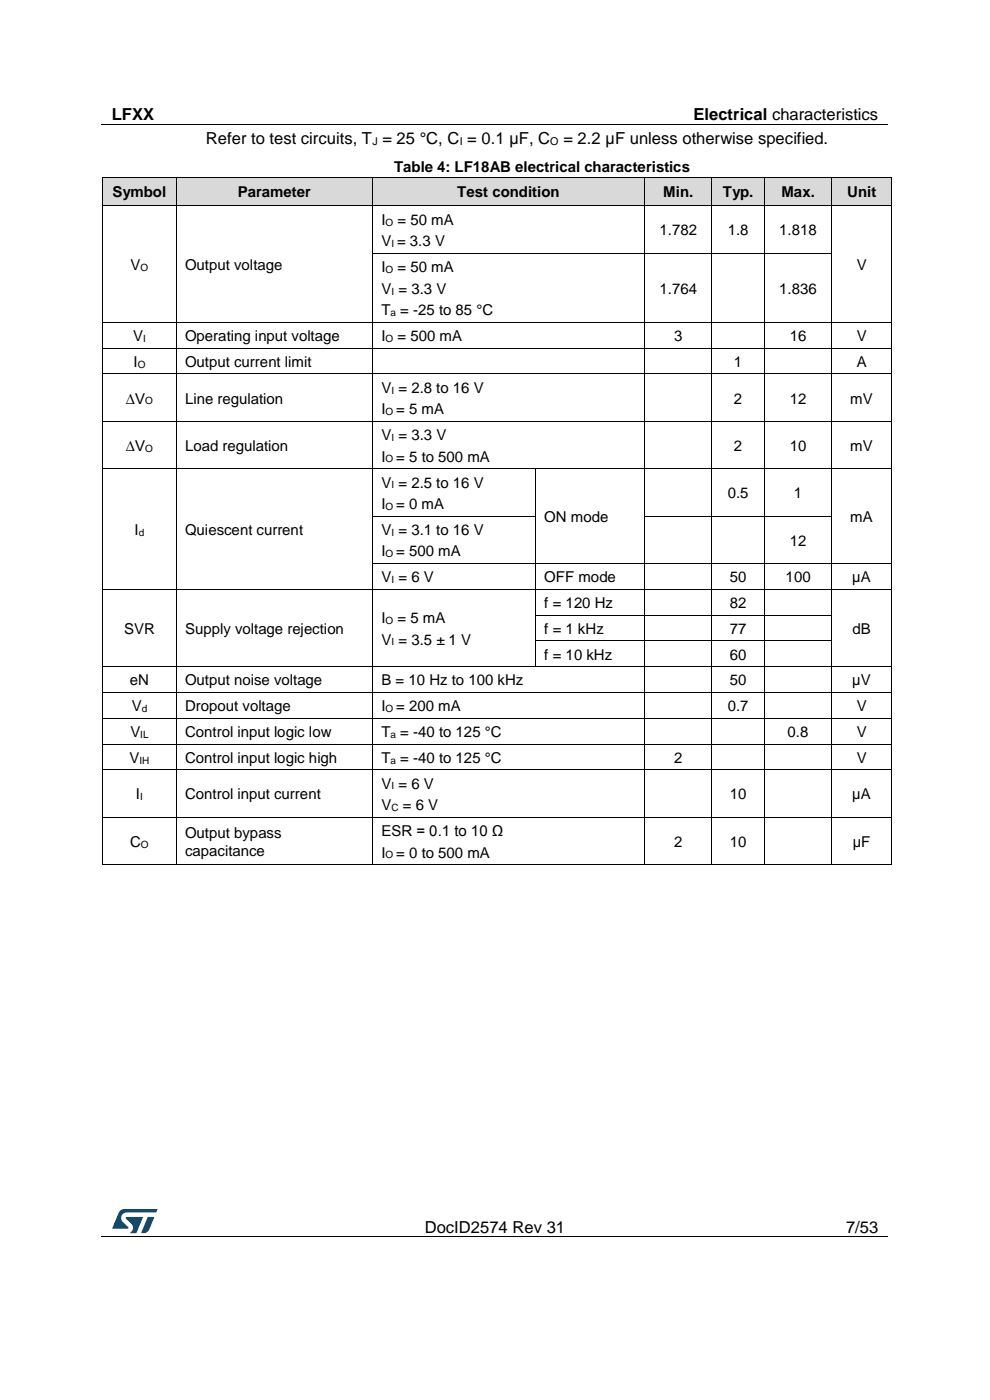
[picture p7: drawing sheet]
<svg xmlns="http://www.w3.org/2000/svg" width="210mm" height="297mm" viewBox="0 0 210 297" stroke-linecap="round" stroke-linejoin="round" font-family="sans-serif">
<path d="M21.5 26.5h166.8M21.5 262.4h166.8" fill="none" stroke="#000" stroke-width=".21"/>
<g fill="#000">
<path d="M104.4 26.4h.1v.1h-.1z" fill-rule="evenodd"/>
<path d="M61.6 262.3h.1v.2h-.1z" fill-rule="evenodd"/>
<path d="M148 262.3h.2v.2h-.2z" fill-rule="evenodd"/>
</g>
<g fill="#005288">
<path d="M25.4 256.9l.6-.4h.4l7 .1-.3 .6h-6.2a1.26 1.26 0 0 0-1.2 1.1 1.26 1.26 0 0 0 .8 1.4l.7 .6v.3l-3.4 .1z"/>
<path d="M31.4 258.2l1.3 .1-1 2.5a1.32 1.32 0 0 1-1.7 .7z"/>
<path d="M26.7 258.2l3.6 .1-1.4 3.3h-1.4a1.35 1.35 0 0 0 .7-1.2 1.35 1.35 0 0 0-.8-1.2l-.7-.6z"/>
</g>
<g fill="#d9d9d9">
<path d="M21.9 37.6h15.4v6h-15.4z" fill-rule="evenodd"/>
<path d="M23.7 37.6h11.8v6h-11.8z" fill-rule="evenodd"/>
<path d="M37.4 37.6h41.6v6h-41.6z" fill-rule="evenodd"/>
<path d="M39.3 37.6h37.8v6h-37.8z" fill-rule="evenodd"/>
<path d="M79.1 37.6h57.6v6h-57.6z" fill-rule="evenodd"/>
<path d="M80.9 37.6h54v6h-54z" fill-rule="evenodd"/>
<path d="M136.8 37.6h14.2v6h-14.2z" fill-rule="evenodd"/>
<path d="M138.7 37.6h10.4v6h-10.4z" fill-rule="evenodd"/>
<path d="M151.1 37.6h11v6h-11z" fill-rule="evenodd"/>
<path d="M153 37.6h7.3v6h-7.3z" fill-rule="evenodd"/>
<path d="M162.2 37.6h14.2v6h-14.2z" fill-rule="evenodd"/>
<path d="M164.1 37.6h10.4v6h-10.4z" fill-rule="evenodd"/>
<path d="M176.5 37.6h12.6v6h-12.6z" fill-rule="evenodd"/>
<path d="M178.4 37.6h8.8v6h-8.8z" fill-rule="evenodd"/>
</g>
<g fill="#000">
<path d="M21.7 37.5l.1 .1z" fill-rule="evenodd"/>
<path d="M21.7 37.5l.1 .1z" fill-rule="evenodd"/>
<path d="M37.3 37.5l.1 .1z" fill-rule="evenodd"/>
<path d="M79 37.5l.1 .1z" fill-rule="evenodd"/>
<path d="M136.7 37.5l.1 .1z" fill-rule="evenodd"/>
<path d="M151 37.5l.1 .1z" fill-rule="evenodd"/>
<path d="M162.1 37.5l.1 .1z" fill-rule="evenodd"/>
<path d="M176.4 37.5l.1 .1z" fill-rule="evenodd"/>
<path d="M189.1 37.5l.1 .1z" fill-rule="evenodd"/>
<path d="M189.1 37.5l.1 .1z" fill-rule="evenodd"/>
<path d="M21.7 43.6h.2v.2h-.2z" fill-rule="evenodd"/>
<path d="M21.7 43.6h.2v.2h-.2z" fill-rule="evenodd"/>
<path d="M21.7 53.6h.2v.2h-.2z" fill-rule="evenodd"/>
<path d="M21.9 43.6h.1v.2h-.1z" fill-rule="evenodd"/>
<path d="M37.3 43.6h.1v.2h-.1z" fill-rule="evenodd"/>
<path d="M37.3 53.6h.1v.2h-.1z" fill-rule="evenodd"/>
<path d="M37.4 43.6h.2v.2h-.2z" fill-rule="evenodd"/>
<path d="M78.9 43.6h.2v.2h-.2z" fill-rule="evenodd"/>
<path d="M78.9 53.6h.2v.2h-.2z" fill-rule="evenodd"/>
<path d="M79.1 43.6h.2v.2h-.2z" fill-rule="evenodd"/>
<path d="M136.7 43.6h.2v.2h-.2z" fill-rule="evenodd"/>
<path d="M136.7 53.6h.2v.2h-.2z" fill-rule="evenodd"/>
<path d="M136.9 43.6h.1v.2h-.1z" fill-rule="evenodd"/>
<path d="M151 43.6h.1v.2h-.1z" fill-rule="evenodd"/>
<path d="M151 53.6h.1v.2h-.1z" fill-rule="evenodd"/>
<path d="M151.1 43.6h.2v.2h-.2z" fill-rule="evenodd"/>
<path d="M162.1 43.6h.2v.2h-.2z" fill-rule="evenodd"/>
<path d="M162.1 53.6h.2v.2h-.2z" fill-rule="evenodd"/>
<path d="M162.3 43.6h.1v.2h-.1z" fill-rule="evenodd"/>
<path d="M176.4 43.6h.1v.2h-.1z" fill-rule="evenodd"/>
<path d="M176.4 53.6h.1v.2h-.1z" fill-rule="evenodd"/>
<path d="M176.5 43.6h.2v.2h-.2z" fill-rule="evenodd"/>
<path d="M189.1 43.6h.1v.2h-.1z" fill-rule="evenodd"/>
<path d="M189.1 43.6h.1v.2h-.1z" fill-rule="evenodd"/>
<path d="M189.1 53.6h.1v.2h-.1z" fill-rule="evenodd"/>
<path d="M21.7 68.3h.2v.2h-.2z" fill-rule="evenodd"/>
<path d="M21.7 73.8h.2v.1h-.2z" fill-rule="evenodd"/>
<path d="M21.7 79.3h.2v.1h-.2z" fill-rule="evenodd"/>
<path d="M37.3 68.3h.1v.2h-.1z" fill-rule="evenodd"/>
<path d="M37.3 73.8h.1v.1h-.1z" fill-rule="evenodd"/>
<path d="M37.3 79.3h.1v.1h-.1z" fill-rule="evenodd"/>
<path d="M78.9 68.3h.2v.2h-.2z" fill-rule="evenodd"/>
<path d="M78.9 73.8h.2v.1h-.2z" fill-rule="evenodd"/>
<path d="M78.9 79.3h.2v.1h-.2z" fill-rule="evenodd"/>
<path d="M136.7 68.3h.2v.2h-.2z" fill-rule="evenodd"/>
<path d="M136.7 73.8h.2v.1h-.2z" fill-rule="evenodd"/>
<path d="M136.7 79.3h.2v.1h-.2z" fill-rule="evenodd"/>
<path d="M151 68.3h.1v.2h-.1z" fill-rule="evenodd"/>
<path d="M151 73.8h.1v.1h-.1z" fill-rule="evenodd"/>
<path d="M151 79.3h.1v.1h-.1z" fill-rule="evenodd"/>
<path d="M162.1 68.3h.2v.2h-.2z" fill-rule="evenodd"/>
<path d="M162.1 73.8h.2v.1h-.2z" fill-rule="evenodd"/>
<path d="M162.1 79.3h.2v.1h-.2z" fill-rule="evenodd"/>
<path d="M176.4 68.3h.1v.2h-.1z" fill-rule="evenodd"/>
<path d="M176.4 73.8h.1v.1h-.1z" fill-rule="evenodd"/>
<path d="M176.4 79.3h.1v.1h-.1z" fill-rule="evenodd"/>
<path d="M189.1 68.3h.1v.2h-.1z" fill-rule="evenodd"/>
<path d="M189.1 73.8h.1v.1h-.1z" fill-rule="evenodd"/>
<path d="M189.1 79.3h.1v.1h-.1z" fill-rule="evenodd"/>
<path d="M21.7 89.3h.2v.2h-.2z" fill-rule="evenodd"/>
<path d="M21.7 99.4h.2v.1h-.2z" fill-rule="evenodd"/>
<path d="M37.3 89.3h.1v.2h-.1z" fill-rule="evenodd"/>
<path d="M37.3 99.4h.1v.1h-.1z" fill-rule="evenodd"/>
<path d="M78.9 89.3h.2v.2h-.2z" fill-rule="evenodd"/>
<path d="M78.9 99.4h.2v.1h-.2z" fill-rule="evenodd"/>
<path d="M113.5 99.4h.1v.1h-.1z" fill-rule="evenodd"/>
<path d="M136.7 89.3h.2v.2h-.2z" fill-rule="evenodd"/>
<path d="M136.7 99.4h.2v.1h-.2z" fill-rule="evenodd"/>
<path d="M151 89.3h.1v.2h-.1z" fill-rule="evenodd"/>
<path d="M151 99.4h.1v.1h-.1z" fill-rule="evenodd"/>
<path d="M162.1 89.3h.2v.2h-.2z" fill-rule="evenodd"/>
<path d="M162.1 99.4h.2v.1h-.2z" fill-rule="evenodd"/>
<path d="M176.4 89.3h.1v.2h-.1z" fill-rule="evenodd"/>
<path d="M176.4 99.4h.1v.1h-.1z" fill-rule="evenodd"/>
<path d="M189.1 89.3h.1v.2h-.1z" fill-rule="evenodd"/>
<path d="M189.1 99.4h.1v.1h-.1z" fill-rule="evenodd"/>
<path d="M21.7 109.4h.2v.2h-.2z" fill-rule="evenodd"/>
<path d="M21.7 119.5h.2v.2h-.2z" fill-rule="evenodd"/>
<path d="M37.3 109.4h.1v.2h-.1z" fill-rule="evenodd"/>
<path d="M37.3 119.5h.1v.2h-.1z" fill-rule="evenodd"/>
<path d="M78.9 109.4h.2v.2h-.2z" fill-rule="evenodd"/>
<path d="M78.9 119.5h.2v.2h-.2z" fill-rule="evenodd"/>
<path d="M113.5 109.4h.1v.2h-.1z" fill-rule="evenodd"/>
<path d="M113.5 119.5h.1v.2h-.1z" fill-rule="evenodd"/>
<path d="M136.7 109.4h.2v.2h-.2z" fill-rule="evenodd"/>
<path d="M136.7 119.5h.2v.2h-.2z" fill-rule="evenodd"/>
<path d="M151 109.4h.1v.2h-.1z" fill-rule="evenodd"/>
<path d="M151 119.5h.1v.2h-.1z" fill-rule="evenodd"/>
<path d="M162.1 109.4h.2v.2h-.2z" fill-rule="evenodd"/>
<path d="M162.1 119.5h.2v.2h-.2z" fill-rule="evenodd"/>
<path d="M176.4 109.4h.1v.2h-.1z" fill-rule="evenodd"/>
<path d="M176.4 119.5h.1v.2h-.1z" fill-rule="evenodd"/>
<path d="M189.1 109.4h.1v.2h-.1z" fill-rule="evenodd"/>
<path d="M189.1 119.5h.1v.2h-.1z" fill-rule="evenodd"/>
<path d="M21.7 124.9h.2v.2h-.2z" fill-rule="evenodd"/>
<path d="M21.7 130.4h.2v.2h-.2z" fill-rule="evenodd"/>
<path d="M21.7 135.9h.2v.1h-.2z" fill-rule="evenodd"/>
<path d="M37.3 124.9h.1v.2h-.1z" fill-rule="evenodd"/>
<path d="M37.3 130.4h.1v.2h-.1z" fill-rule="evenodd"/>
<path d="M37.3 135.9h.1v.1h-.1z" fill-rule="evenodd"/>
<path d="M78.9 124.9h.2v.2h-.2z" fill-rule="evenodd"/>
<path d="M78.9 130.4h.2v.2h-.2z" fill-rule="evenodd"/>
<path d="M78.9 135.9h.2v.1h-.2z" fill-rule="evenodd"/>
<path d="M113.5 124.9h.1v.2h-.1z" fill-rule="evenodd"/>
<path d="M113.5 130.4h.1v.2h-.1z" fill-rule="evenodd"/>
<path d="M113.5 135.9h.1v.1h-.1z" fill-rule="evenodd"/>
<path d="M136.7 124.9h.2v.2h-.2z" fill-rule="evenodd"/>
<path d="M136.7 130.4h.2v.2h-.2z" fill-rule="evenodd"/>
<path d="M136.7 135.9h.2v.1h-.2z" fill-rule="evenodd"/>
<path d="M151 124.9h.1v.2h-.1z" fill-rule="evenodd"/>
<path d="M151 130.4h.1v.2h-.1z" fill-rule="evenodd"/>
<path d="M151 135.9h.1v.1h-.1z" fill-rule="evenodd"/>
<path d="M162.1 124.9h.2v.2h-.2z" fill-rule="evenodd"/>
<path d="M162.1 130.4h.2v.2h-.2z" fill-rule="evenodd"/>
<path d="M162.1 135.9h.2v.1h-.2z" fill-rule="evenodd"/>
<path d="M176.4 124.9h.1v.2h-.1z" fill-rule="evenodd"/>
<path d="M176.4 130.4h.1v.2h-.1z" fill-rule="evenodd"/>
<path d="M176.4 135.9h.1v.1h-.1z" fill-rule="evenodd"/>
<path d="M189.1 124.9h.1v.2h-.1z" fill-rule="evenodd"/>
<path d="M189.1 130.4h.1v.2h-.1z" fill-rule="evenodd"/>
<path d="M189.1 135.9h.1v.1h-.1z" fill-rule="evenodd"/>
<path d="M21.7 141.3h.2v.2h-.2z" fill-rule="evenodd"/>
<path d="M21.7 146.8h.2v.2h-.2z" fill-rule="evenodd"/>
<path d="M21.7 152.3h.2v.2h-.2z" fill-rule="evenodd"/>
<path d="M21.7 157.8h.2v.1h-.2z" fill-rule="evenodd"/>
<path d="M37.3 141.3h.1v.2h-.1z" fill-rule="evenodd"/>
<path d="M37.3 146.8h.1v.2h-.1z" fill-rule="evenodd"/>
<path d="M37.3 152.3h.1v.2h-.1z" fill-rule="evenodd"/>
<path d="M37.3 157.8h.1v.1h-.1z" fill-rule="evenodd"/>
<path d="M78.9 141.3h.2v.2h-.2z" fill-rule="evenodd"/>
<path d="M78.9 146.8h.2v.2h-.2z" fill-rule="evenodd"/>
<path d="M78.9 152.3h.2v.2h-.2z" fill-rule="evenodd"/>
<path d="M78.9 157.8h.2v.1h-.2z" fill-rule="evenodd"/>
<path d="M113.5 141.3h.1v.2h-.1z" fill-rule="evenodd"/>
<path d="M136.7 141.3h.2v.2h-.2z" fill-rule="evenodd"/>
<path d="M136.7 146.8h.2v.2h-.2z" fill-rule="evenodd"/>
<path d="M136.7 152.3h.2v.2h-.2z" fill-rule="evenodd"/>
<path d="M136.7 157.8h.2v.1h-.2z" fill-rule="evenodd"/>
<path d="M151 141.3h.1v.2h-.1z" fill-rule="evenodd"/>
<path d="M151 146.8h.1v.2h-.1z" fill-rule="evenodd"/>
<path d="M151 152.3h.1v.2h-.1z" fill-rule="evenodd"/>
<path d="M151 157.8h.1v.1h-.1z" fill-rule="evenodd"/>
<path d="M162.1 141.3h.2v.2h-.2z" fill-rule="evenodd"/>
<path d="M162.1 146.8h.2v.2h-.2z" fill-rule="evenodd"/>
<path d="M162.1 152.3h.2v.2h-.2z" fill-rule="evenodd"/>
<path d="M162.1 157.8h.2v.1h-.2z" fill-rule="evenodd"/>
<path d="M176.4 141.3h.1v.2h-.1z" fill-rule="evenodd"/>
<path d="M176.4 146.8h.1v.2h-.1z" fill-rule="evenodd"/>
<path d="M176.4 152.3h.1v.2h-.1z" fill-rule="evenodd"/>
<path d="M176.4 157.8h.1v.1h-.1z" fill-rule="evenodd"/>
<path d="M189.1 141.3h.1v.2h-.1z" fill-rule="evenodd"/>
<path d="M189.1 146.8h.1v.2h-.1z" fill-rule="evenodd"/>
<path d="M189.1 152.3h.1v.2h-.1z" fill-rule="evenodd"/>
<path d="M189.1 157.8h.1v.1h-.1z" fill-rule="evenodd"/>
<path d="M21.7 163.2h.2v.2h-.2z" fill-rule="evenodd"/>
<path d="M21.7 173.3h.2v.1h-.2z" fill-rule="evenodd"/>
<path d="M37.3 163.2h.1v.2h-.1z" fill-rule="evenodd"/>
<path d="M37.3 173.3h.1v.1h-.1z" fill-rule="evenodd"/>
<path d="M78.9 163.2h.2v.2h-.2z" fill-rule="evenodd"/>
<path d="M78.9 173.3h.2v.1h-.2z" fill-rule="evenodd"/>
<path d="M136.7 163.2h.2v.2h-.2z" fill-rule="evenodd"/>
<path d="M136.7 173.3h.2v.1h-.2z" fill-rule="evenodd"/>
<path d="M151 163.2h.1v.2h-.1z" fill-rule="evenodd"/>
<path d="M151 173.3h.1v.1h-.1z" fill-rule="evenodd"/>
<path d="M162.1 163.2h.2v.2h-.2z" fill-rule="evenodd"/>
<path d="M162.1 173.3h.2v.1h-.2z" fill-rule="evenodd"/>
<path d="M176.4 163.2h.1v.2h-.1z" fill-rule="evenodd"/>
<path d="M176.4 173.3h.1v.1h-.1z" fill-rule="evenodd"/>
<path d="M189.1 163.2h.1v.2h-.1z" fill-rule="evenodd"/>
<path d="M189.1 173.3h.1v.1h-.1z" fill-rule="evenodd"/>
<path d="M21.7 183.3h.2v.2h-.2z" fill-rule="evenodd"/>
<path d="M21.7 183.3h.2v.2h-.2z" fill-rule="evenodd"/>
<path d="M37.3 183.3h.1v.2h-.1z" fill-rule="evenodd"/>
<path d="M78.9 183.3h.2v.2h-.2z" fill-rule="evenodd"/>
<path d="M136.7 183.3h.2v.2h-.2z" fill-rule="evenodd"/>
<path d="M151 183.3h.1v.2h-.1z" fill-rule="evenodd"/>
<path d="M162.1 183.3h.2v.2h-.2z" fill-rule="evenodd"/>
<path d="M176.4 183.3h.1v.2h-.1z" fill-rule="evenodd"/>
<path d="M189.1 183.3h.1v.2h-.1z" fill-rule="evenodd"/>
<path d="M189.1 183.3h.1v.2h-.1z" fill-rule="evenodd"/>
</g>
<g fill="none" stroke="#000" stroke-width=".21">
<path d="M21.8 37.6v6M21.8 37.6h15.5M37.3 37.6v6M37.4 37.6h41.6M79 37.6v6M79.1 37.6h57.6M136.8 37.6v6M136.8 37.6h14.2M151 37.6v6M151.1 37.6h11M162.2 37.6v6M162.2 37.6h14.2"/>
<path d="M176.4 37.6v6M176.5 37.6h12.6M189.1 37.6v6M21.8 43.8v9.8M21.8 53.8v14.5M22 43.7h15.3M37.3 43.8v9.8M37.3 53.8v14.5M37.6 43.7h41.3M79 43.8v9.8M79 53.8v14.5M79.1 53.7h57.6"/>
<path d="M79.3 43.7h57.4M136.8 43.8v9.8M136.8 53.8v14.5M136.9 53.7h14.1M137 43.7h14M151 43.8v9.8M151 53.8v14.5M151.1 53.7h11M151.3 43.7h10.8M162.2 43.8v9.8M162.2 53.8v14.5M162.3 53.7h14.1"/>
<path d="M162.4 43.7h14M176.4 43.8v9.8M176.4 53.8v14.5M176.7 43.7h12.4M189.1 43.8v9.8M189.1 53.8v14.5M21.8 68.5v5.3M21.8 73.9v5.4M21.8 79.4v9.9M21.9 68.4h15.4M21.9 73.8h15.4M21.9 79.3h15.4"/>
<path d="M37.3 68.5v5.3M37.3 73.9v5.4M37.3 79.4v9.9M37.4 68.4h41.5M37.4 73.8h41.5M37.4 79.3h41.5M79 68.5v5.3M79 73.9v5.4M79 79.4v9.9M79.1 68.4h57.6M79.1 73.8h57.6M79.1 79.3h57.6"/>
<path d="M136.8 68.5v5.3M136.8 73.9v5.4M136.8 79.4v9.9M136.9 68.4h14.1M136.9 73.8h14.1M136.9 79.3h14.1M151 68.5v5.3M151 73.9v5.4M151 79.4v9.9M151.1 68.4h11M151.1 73.8h11M151.1 79.3h11"/>
<path d="M162.2 68.5v5.3M162.2 73.9v5.4M162.2 79.4v9.9M162.3 68.4h14.1M162.3 73.8h14.1M162.3 79.3h14.1M176.4 68.5v5.3M176.4 73.9v5.4M176.4 79.4v9.9M176.5 68.4h12.6M176.5 73.8h12.6M176.5 79.3h12.6"/>
<path d="M189.1 68.5v5.3M189.1 73.9v5.4M189.1 79.4v9.9M21.8 89.5v9.9M21.8 99.5v9.9M21.9 89.4h15.4M21.9 99.5h15.4M37.3 89.5v9.9M37.3 99.5v9.9M37.4 89.4h41.5M37.4 99.5h41.5M79 89.5v9.9"/>
<path d="M79 99.5v9.9M79.1 89.4h57.6M79.1 99.5h34.4M113.6 99.5v9.9M113.6 99.5h23.1M136.8 89.5v9.9M136.8 99.5v9.9M136.9 89.4h14.1M136.9 99.5h14.1M151 89.5v9.9M151 99.5v9.9M151.1 89.4h11"/>
<path d="M151.1 99.5h11M162.2 89.5v9.9M162.2 99.5v9.9M162.3 89.4h14.1M162.3 99.5h14.1M176.4 89.5v9.9M176.4 99.5v9.9M176.5 89.4h12.6M176.5 99.5h12.6M189.1 89.5v9.9M189.1 99.5v9.9M21.8 109.6v9.9"/>
<path d="M21.8 119.7v5.2M37.3 109.6v9.9M37.3 119.7v5.2M79 109.6v9.9M79 119.7v5.2M79.1 109.5h34.4M79.1 119.6h34.4M113.6 109.6v9.9M113.6 119.7v5.2M113.6 119.6h23.1M136.8 109.6v9.9M136.8 119.7v5.2"/>
<path d="M136.9 109.5h14.1M136.9 119.6h14.1M151 109.6v9.9M151 119.7v5.2M151.1 109.5h11M151.1 119.6h11M162.2 109.6v9.9M162.2 119.7v5.2M162.3 109.5h14.1M162.3 119.6h14.1M176.4 109.6v9.9M176.4 119.7v5.2"/>
<path d="M176.5 119.6h12.6M189.1 109.6v9.9M189.1 119.7v5.2M21.8 125.1v5.3M21.8 130.6v5.3M21.8 136v5.3M21.9 125h15.4M37.3 125.1v5.3M37.3 130.6v5.3M37.3 136v5.3M37.4 125h41.5M79 125.1v5.3"/>
<path d="M79 130.6v5.3M79 136v5.3M79.1 125h34.4M113.6 125.1v5.3M113.6 130.6v5.3M113.6 136v5.3M113.6 125h23.1M113.6 130.5h23.1M113.6 135.9h23.1M136.8 125.1v5.3M136.8 130.6v5.3M136.8 136v5.3"/>
<path d="M136.9 125h14.1M136.9 130.5h14.1M136.9 135.9h14.1M151 125.1v5.3M151 130.6v5.3M151 136v5.3M151.1 125h11M151.1 130.5h11M151.1 135.9h11M162.2 125.1v5.3M162.2 130.6v5.3M162.2 136v5.3"/>
<path d="M162.3 125h14.1M162.3 130.5h14.1M162.3 135.9h14.1M176.4 125.1v5.3M176.4 130.6v5.3M176.4 136v5.3M176.5 125h12.6M189.1 125.1v5.3M189.1 130.6v5.3M189.1 136v5.3M21.8 141.5v5.3M21.8 147v5.3"/>
<path d="M21.8 152.5v5.3M21.8 157.9v5.3M21.9 141.4h15.4M21.9 146.9h15.4M21.9 152.4h15.4M21.9 157.8h15.4M37.3 141.5v5.3M37.3 147v5.3M37.3 152.5v5.3M37.3 157.9v5.3M37.4 141.4h41.5M37.4 146.9h41.5"/>
<path d="M37.4 152.4h41.5M37.4 157.8h41.5M79 141.5v5.3M79 147v5.3M79 152.5v5.3M79 157.9v5.3M79.1 141.4h34.4M79.1 146.9h57.6M79.1 152.4h57.6M79.1 157.8h57.6M113.6 141.4h23.1M136.8 141.5v5.3"/>
<path d="M136.8 147v5.3M136.8 152.5v5.3M136.8 157.9v5.3M136.9 141.4h14.1M136.9 146.9h14.1M136.9 152.4h14.1M136.9 157.8h14.1M151 141.5v5.3M151 147v5.3M151 152.5v5.3M151 157.9v5.3M151.1 141.4h11"/>
<path d="M151.1 146.9h11M151.1 152.4h11M151.1 157.8h11M162.2 141.5v5.3M162.2 147v5.3M162.2 152.5v5.3M162.2 157.9v5.3M162.3 141.4h14.1M162.3 146.9h14.1M162.3 152.4h14.1M162.3 157.8h14.1M176.4 141.5v5.3"/>
<path d="M176.4 147v5.3M176.4 152.5v5.3M176.4 157.9v5.3M176.5 141.4h12.6M176.5 146.9h12.6M176.5 152.4h12.6M176.5 157.8h12.6M189.1 141.5v5.3M189.1 147v5.3M189.1 152.5v5.3M189.1 157.9v5.3M21.8 163.4v9.9"/>
<path d="M21.8 173.4v9.9M21.9 163.3h15.4M21.9 173.3h15.4M37.3 163.4v9.9M37.3 173.4v9.9M37.4 163.3h41.5M37.4 173.3h41.5M79 163.4v9.9M79 173.4v9.9M79.1 163.3h57.6M79.1 173.3h57.6M136.8 163.4v9.9"/>
<path d="M136.8 173.4v9.9M136.9 163.3h14.1M136.9 173.3h14.1M151 163.4v9.9M151 173.4v9.9M151.1 163.3h11M151.1 173.3h11M162.2 163.4v9.9M162.2 173.4v9.9M162.3 163.3h14.1M162.3 173.3h14.1M176.4 163.4v9.9"/>
<path d="M176.4 173.4v9.9M176.5 163.3h12.6M176.5 173.3h12.6M189.1 163.4v9.9M189.1 173.4v9.9M21.9 183.4h15.4M37.4 183.4h41.5M79.1 183.4h57.6M136.9 183.4h14.1M151.1 183.4h11M162.3 183.4h14.1M176.5 183.4h12.6"/>
</g>
<g font-size="3.5">
<text x="23.7" y="25.5">LFXX</text>
<text x="147.1" y="25.5">Electrical characteristics</text>
<text x="43.7" y="30.6">Refer to test circuits, T = 25 °C, C = 0.1 µF, C</text>
<text x="119.5" y="30.6">= 2.2 µF unless otherwise specified.</text>
<text x="90.1" y="261.5">DocID2574 Rev 31</text>
<text x="179.5" y="261.5">7/53</text>
</g>
<g font-size="3.2">
<text x="23.8" y="41.7">Symbol</text>
<text x="50.4" y="41.7">Parameter</text>
<text x="83.6" y="36.4">Table 4: LF18AB electrical characteristics</text>
<text x="97" y="41.7">Test condition</text>
<text x="140.7" y="41.7">Min.</text>
<text x="153.4" y="41.7">Typ.</text>
<text x="165.8" y="41.7">Max.</text>
<text x="179.7" y="41.7">Unit</text>
<text x="80.9" y="47.7">I</text>
<text x="84.3" y="47.7">= 50 mA</text>
<text x="80.9" y="52.2">V = 3.3 V</text>
<text x="139.9" y="50">1.782</text>
<text x="154.4" y="50">1.8</text>
<text x="165.3" y="50">1.818</text>
<text x="27.7" y="57.3">V</text>
<text x="39.3" y="57.3">Output voltage</text>
<text x="80.9" y="57.7">I</text>
<text x="84.3" y="57.7">= 50 mA</text>
<text x="181.7" y="57.3">V</text>
<text x="80.9" y="62.3">V = 3.3 V</text>
<text x="139.9" y="62.3">1.764</text>
<text x="165.3" y="62.3">1.836</text>
<text x="80.9" y="66.9">T = -25 to 85 °C</text>
<text x="28.2" y="72.4">V</text>
<text x="28.3" y="77.9">I</text>
<text x="39.3" y="72.4">Operating input voltage</text>
<text x="39.3" y="77.9">Output current limit</text>
<text x="80.9" y="72.4">I</text>
<text x="84.3" y="72.4">= 500 mA</text>
<text x="143" y="72.4">3</text>
<text x="155.7" y="77.9">1</text>
<text x="167.5" y="72.4">16</text>
<text x="181.7" y="72.4">V</text>
<text x="181.7" y="77.9">A</text>
<text x="80.9" y="83.3">V = 2.8 to 16 V</text>
<text x="26.7" y="85.6">∆V</text>
<text x="39.3" y="85.6">Line regulation</text>
<text x="80.9" y="87.9">I</text>
<text x="84" y="87.9">= 5 mA</text>
<text x="155.7" y="85.6">2</text>
<text x="167.5" y="85.6">12</text>
<text x="180.4" y="85.6">mV</text>
<text x="26.7" y="95.6">∆V</text>
<text x="39.3" y="95.6">Load regulation</text>
<text x="80.9" y="93.4">V = 3.3 V</text>
<text x="155.7" y="95.6">2</text>
<text x="167.5" y="95.6">10</text>
<text x="180.4" y="95.6">mV</text>
<text x="80.9" y="97.9">I</text>
<text x="84" y="97.9">= 5 to 500 mA</text>
<text x="80.9" y="103.4">V = 2.5 to 16 V</text>
<text x="154.4" y="105.7">0.5</text>
<text x="168.4" y="105.7">1</text>
<text x="28.5" y="113.5">I</text>
<text x="39.3" y="113.5">Quiescent current</text>
<text x="80.9" y="108">I</text>
<text x="80.9" y="113.5">V = 3.1 to 16 V</text>
<text x="84" y="108">= 0 mA</text>
<text x="115.5" y="110.8">ON mode</text>
<text x="180.4" y="110.8">mA</text>
<text x="80.9" y="118">I</text>
<text x="84" y="118">= 500 mA</text>
<text x="167.5" y="115.8">12</text>
<text x="80.9" y="123.5">V = 6 V</text>
<text x="115.5" y="123.5">OFF mode</text>
<text x="154.8" y="123.5">50</text>
<text x="166.7" y="123.5">100</text>
<text x="180.8" y="123.5">µA</text>
<text x="115.5" y="129">f = 120 Hz</text>
<text x="154.8" y="129">82</text>
<text x="26.3" y="134.5">SVR</text>
<text x="39.3" y="134.5">Supply voltage rejection</text>
<text x="80.9" y="132.2">I</text>
<text x="80.9" y="136.8">V = 3.5 ± 1 V</text>
<text x="84.3" y="132.2">= 5 mA</text>
<text x="115.5" y="134.5">f = 1 kHz</text>
<text x="154.8" y="134.5">77</text>
<text x="180.8" y="134.5">dB</text>
<text x="115.5" y="139.9">f = 10 kHz</text>
<text x="154.8" y="139.9">60</text>
<text x="27.6" y="145.4">eN</text>
<text x="39.3" y="145.4">Output noise voltage</text>
<text x="80.9" y="145.4">B = 10 Hz to 100 kHz</text>
<text x="154.8" y="145.4">50</text>
<text x="180.8" y="145.4">µV</text>
<text x="27.9" y="150.9">V</text>
<text x="39.3" y="150.9">Dropout voltage</text>
<text x="80.9" y="150.9">I</text>
<text x="84" y="150.9">= 200 mA</text>
<text x="154.4" y="150.9">0.7</text>
<text x="181.7" y="150.9">V</text>
<text x="27.5" y="161.8">V</text>
<text x="27.7" y="156.4">V</text>
<text x="39.3" y="156.4">Control input logic low</text>
<text x="39.3" y="161.8">Control input logic high</text>
<text x="80.9" y="156.4">T = -40 to 125 °C</text>
<text x="80.9" y="161.8">T = -40 to 125 °C</text>
<text x="143" y="161.8">2</text>
<text x="167.1" y="156.4">0.8</text>
<text x="181.7" y="156.4">V</text>
<text x="181.7" y="161.8">V</text>
<text x="80.9" y="167.3">V = 6 V</text>
<text x="28.8" y="169.6">I</text>
<text x="39.3" y="169.6">Control input current</text>
<text x="80.9" y="171.9">V</text>
<text x="85.4" y="171.9">= 6 V</text>
<text x="154.8" y="169.6">10</text>
<text x="180.8" y="169.6">µA</text>
<text x="27.6" y="179.6">C</text>
<text x="39.3" y="177.7">Output bypass</text>
<text x="80.9" y="177.4">ESR = 0.1 to 10 Ω</text>
<text x="143" y="179.6">2</text>
<text x="154.8" y="179.6">10</text>
<text x="180.9" y="179.6">µF</text>
<text x="39.3" y="181.6">capacitance</text>
<text x="80.9" y="181.9">I</text>
<text x="84" y="181.9">= 0 to 500 mA</text>
</g>
<g font-size="2.3">
<text x="79" y="30.8">J</text>
<text x="97.5" y="30.8">I</text>
<text x="116.7" y="30.8">O</text>
</g>
<g font-size="2.1">
<text x="81.8" y="47.8">O</text>
<text x="83" y="52.4">I</text>
<text x="29.8" y="57.5">O</text>
<text x="81.8" y="57.9">O</text>
<text x="83" y="62.5">I</text>
<text x="82.8" y="67.1">a</text>
<text x="30.4" y="72.5">I</text>
<text x="81.8" y="72.5">O</text>
<text x="29.2" y="78">O</text>
<text x="83" y="83.5">I</text>
<text x="30.8" y="85.8">O</text>
<text x="81.8" y="88.1">O</text>
<text x="30.8" y="95.8">O</text>
<text x="83" y="93.5">I</text>
<text x="81.8" y="98.1">O</text>
<text x="83" y="103.6">I</text>
<text x="29.4" y="113.6">d</text>
<text x="81.8" y="108.2">O</text>
<text x="83" y="113.6">I</text>
<text x="81.8" y="118.2">O</text>
<text x="83" y="123.7">I</text>
<text x="81.8" y="132.4">O</text>
<text x="83" y="136.9">I</text>
<text x="30.1" y="151.1">d</text>
<text x="81.8" y="151.1">O</text>
<text x="29.6" y="162">IH</text>
<text x="29.8" y="156.5">IL</text>
<text x="82.8" y="156.5">a</text>
<text x="82.8" y="162">a</text>
<text x="83" y="167.5">I</text>
<text x="29.7" y="169.7">I</text>
<text x="83" y="172">C</text>
<text x="29.9" y="179.8">O</text>
<text x="81.8" y="182.1">O</text>
</g>
</svg>
